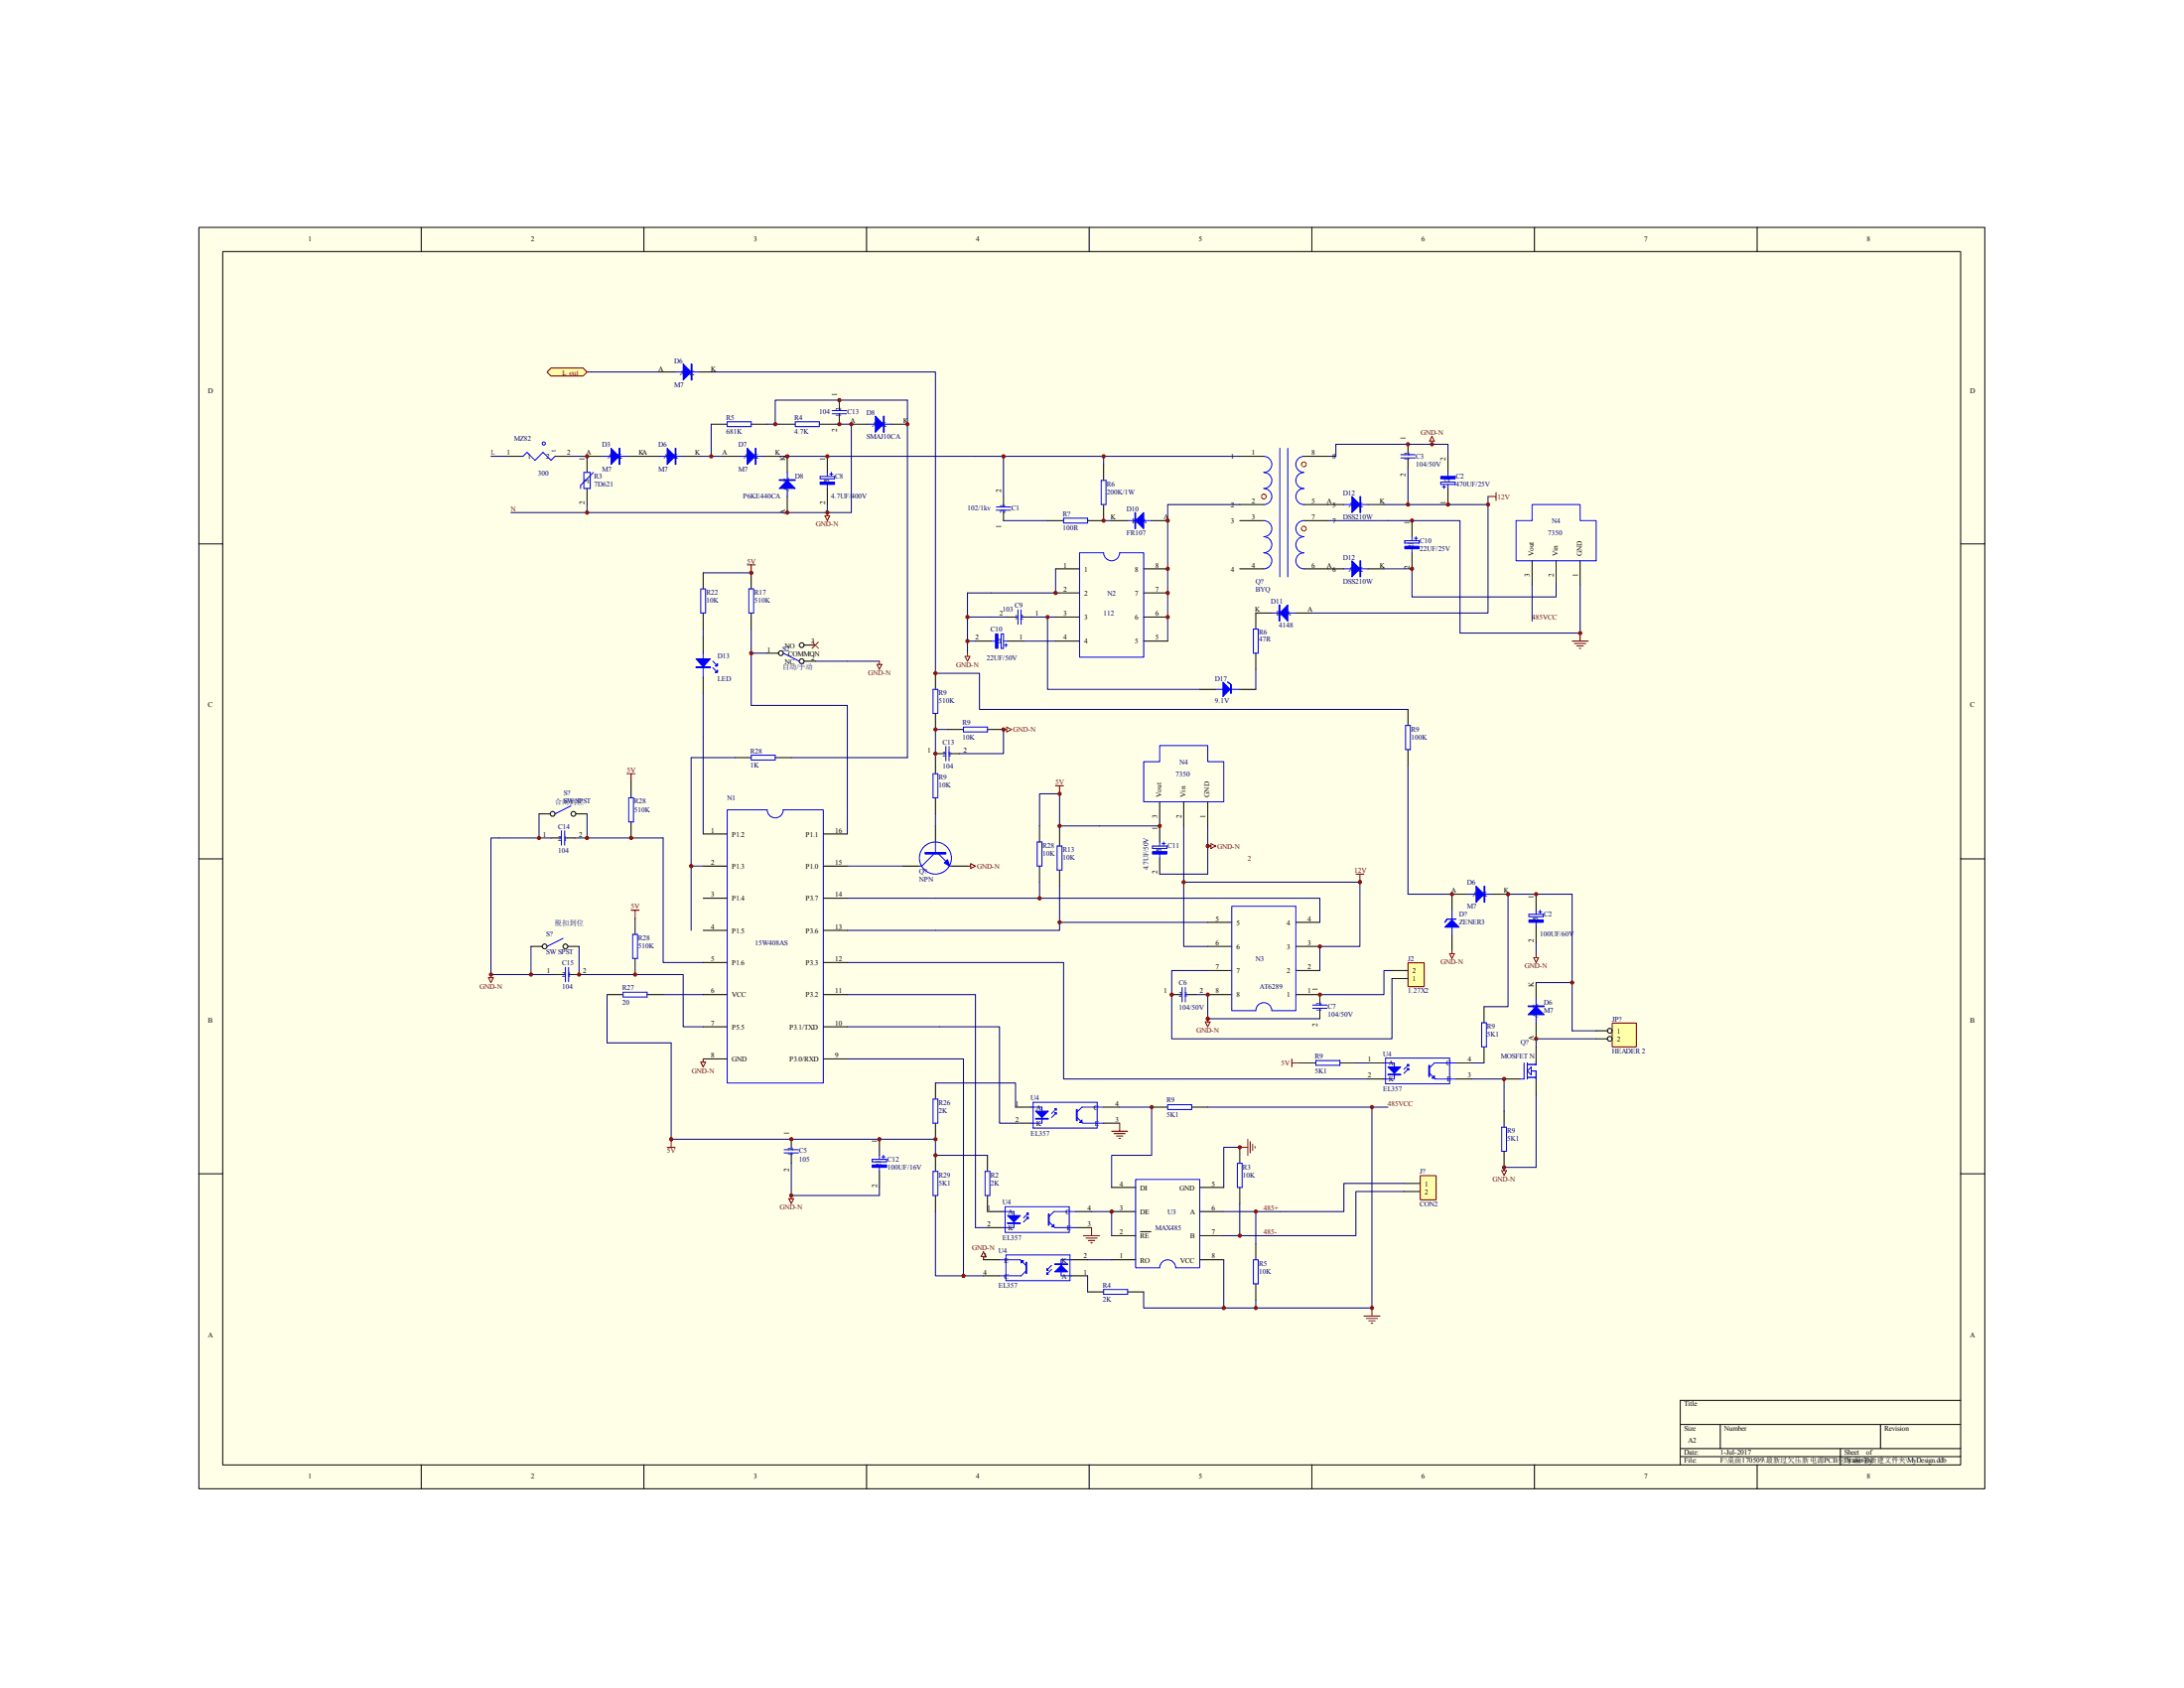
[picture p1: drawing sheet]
<svg xmlns="http://www.w3.org/2000/svg" width="279mm" height="216mm" viewBox="0 0 279 216" stroke-linecap="round" stroke-linejoin="round" font-family="sans-serif">
<path d="M25.4 29.1h228.5v161.3h-228.5z" fill="#ffffe8"/>
<g fill="none" stroke="#000" stroke-width=".13">
<path d="M25.4 29.1h228.5v161.3h-228.5zM28.5 32.2h222.3v155.2h-222.3zM53.9 29.1v3.1M82.4 29.1v3.1M110.9 29.1v3.1M139.3 29.1v3.1M167.8 29.1v3.1M196.3 29.1v3.1M224.8 29.1v3.1M25.4 69.6h3.1M250.8 69.6h3.1M25.4 109.8h3.1"/>
<path d="M90 106.7h3M90 110.8h3M90 114.9h3M90 119h3M105.3 106.7h3.1M105.3 110.8h3.1M105.3 114.9h3.1M105.3 119h3.1M250.8 109.8h3.1M90 123.1h3M90 127.2h3M90 131.3h3"/>
<path d="M90 135.4h3M105.3 123.1h3.1M105.3 127.2h3.1M105.3 131.3h3.1M105.3 135.4h3.1M25.4 150.1h3.1M250.8 150.1h3.1M250.8 179.1h-35.8v8.2M53.9 187.3v3.1M82.4 187.3v3.1M110.9 187.3v3.1M139.3 187.3v3.1"/>
<path d="M167.8 187.3v3.1M196.3 187.3v3.1M215 182.2h35.8M215 185.3h35.8M215 186.3h35.8M220.1 182.2v3.1M224.8 187.3v3.1M235.4 185.3v2M240.6 182.2v3.1"/>
</g>
<path d="M93 103.6h5.2a1.02 1.02 0 0 0 1 1 1.02 1.02 0 0 0 1-1h5.1v34.9h-12.3z" fill="none" stroke="#00f" stroke-width=".13"/>
<path d="M180.2 123.2h2v3h-2z" fill="#ffffb0"/>
<g fill="none" stroke="#800000" stroke-width=".13">
<path d="M183.2 55.8l.3 .6h-.6zM183.2 56.4v.4M95.6 72.2h1M96.1 72.2v1.1M105.5 66h.6l-.3 .6zM105.8 65.6v.4M190.4 63.5h1M191.4 63v1M112.2 85h.6l-.3 .6zM112.5 84.6v.4M123.5 84h.6l-.3 .6zM123.8 83.5v.5"/>
<path d="M135 100.5h1.1M135.6 100.5v1M154.5 108.2h.4M154.9 107.9l.6 .3-.6 .3zM173.5 111.8h1M174 111.8v1M62.5 125.1h.6l-.3 .6zM62.8 124.6v.5M89.7 135.9h.6l-.3 .6zM90 135.4v.5M154.2 130.7h.6l-.3 .6zM154.5 130.3v.4"/>
<path d="M180.1 123.1h2.1v3.1h-2.1zM85.3 146.7h1.1M85.9 145.7v1M100.9 153.3h.6l-.3 .6zM101.2 152.9v.4M138.6 158h2.1M138.9 158.4h1.5M139.2 158.7h.9M139.5 159h.3M139.6 157v1M142.2 144.7h2.1M142.5 145h1.5"/>
<path d="M142.8 145.3h.8M143.1 145.6h.2M143.2 143.7v1M158.6 146.7h1M159.6 145.7v2.1M159.9 146v1.5M160.2 146.3v.9M160.6 146.6v.2M125.8 160.1l.3 .6h-.6zM125.8 160.7v.4"/>
</g>
<g fill="none" stroke="#000" stroke-width=".13">
<path d="M64.9 58.4h2M71 58.4h2.1M77.2 58.4h-2.1v2M80.2 58.4h4.1M87.4 58.4h2M91 54.3h2M92.5 58.4h2.1M96.1 54.3h2.1M97.6 58.4h2.1M99.7 54.3h2M100.7 58.4v2M104.8 54.3h2.1"/>
<path d="M105.8 58.4v2M107.4 51.2v1M107.4 53.2v1.1M108.9 54.3h2.1M114 54.3h2.1M141.2 59.4v2M180.1 56.8v1.1M180.1 58.9v1M185.2 58.4v2M75.1 62.5v2M90 73.3v2M90 78.4v2.1"/>
<path d="M96.1 73.3v2M96.1 78.4v2.1M100.7 63.5v2.1M105.8 62.5v2M128.4 63.5v1M128.4 65.6v1M128.9 78.9h1M130.9 78.9h1.1M134 66.6h2.1M135 72.8h3.1M135 75.8h3.1M135 78.9h3.1"/>
<path d="M141.2 64.5v2.1h-2.1M142.2 66.6h2.1M146.3 72.8h3.1M146.3 75.8h3.1M146.3 78.9h3.1M147.3 66.6h2.1M162.7 78.4h-2v2.1M165.8 78.4h2M169.9 72.8h2M169.9 64.5h2M175 72.8h2M175 64.5h2"/>
<path d="M185.2 62.5v2M90 81.5v2M90 86.6v2.1M94.1 96.9h2M98.2 83.5h1.4M99.2 96.9h2M102.9 84.6h1.4M102.9 82.5h1.4M124.8 82h2M128.9 82h2M135 82h3.1M146.3 82h3.1"/>
<path d="M153.5 88.2h2M158.6 88.2h2.1M160.7 83.5v2.1M70.5 107.2h1M72.5 107.2h1.1M133 105.6v2.1M133 110.8v2M135.6 106.2v2M135.6 111.3v2M148.4 102.6v5.1M148.4 109.7v2.1M151.4 102.6v3"/>
<path d="M154.5 118h3.1M154.5 102.6v3M165.8 118h3M71 124.6h1M73.1 124.6h1M77.7 127.2h2M82.8 127.2h2M119.7 138.5v2.1M149.9 127.2h1M151.9 127.2h1.1M154.5 124.1h3.1M154.5 127.2h3.1"/>
<path d="M154.5 121.1h3.1M165.8 124.1h3M165.8 127.2h3v1M165.8 121.1h3M168.8 129.3v1M178.1 125.2h2M178.1 124.1h2M101.2 145.7v1M101.2 147.8v1M112.5 145.7v2.1M112.5 149.8v2.1M119.7 143.7v2"/>
<path d="M119.7 147.8v2M119.7 152.9v2.1M126.3 152.9v2.1h2.1M126.3 147.8v2M126.3 157h2.1M129.9 141.6h2.1M129.9 143.7h2.1M137.6 155h2M137.6 157h2M141.2 141.6h2M141.2 143.7h2M142.2 158h3.1"/>
<path d="M142.2 155h3.1M142.2 151.9h3.1M145.9 157.5h1.3M147.3 141.6h2.1M152.5 141.6h2M153.5 158h3.1M153.5 155h3.1M153.5 151.9h3.1M158.6 146.7v2.1M158.6 151.9v2M160.7 159.1v2M125.8 163.2h2.1"/>
<path d="M125.8 161.1h2.1M137.1 163.2h2M137.1 161.1h2M139.1 165.2h2.1M142.2 161.1h3.1M144.3 165.2h2M153.5 161.1h3.1M160.7 164.2v2.1"/>
<circle cx="99.9" cy="83.5" r=".31"/>
<circle cx="102.6" cy="84.6" r=".31"/>
<circle cx="102.6" cy="82.5" r=".31"/>
</g>
<g fill="none" stroke="#000080" stroke-width=".13">
<path d="M62.8 58.4h2.1M73.1 58.4h2M89.4 58.4h3.1M91 54.3v4.1M98.2 54.3h1.5M99.2 54.3v-3.1h16.9v45.7h-14.9M99.7 58.4h58.9M106.9 54.3h2v11.3h-3.1M128.4 58.4v5.1M141.2 58.4v1M169.9 58.4h1v-1.6h14.3v1.6M65.4 65.6h9.7"/>
<path d="M75.1 64.5v1.1h30.7M90 73.3h6.1M105.8 64.5v1.1M123.8 78.9h5.1M128.4 66.6h5.6M132 78.9h3M134 78.9v9.3h19.5M135 72.8v3h-11.2v7.7M141.2 66.6h1M158.6 64.5h-9.2v17.5M190.4 63.5v14.9h-22.6M90 80.5v1"/>
<path d="M90 88.7v18M94.1 96.9h-5.7v13.9h1.6M96.1 80.5v9.7M96.1 83.5h2.1M104.3 84.6h8.2M123.8 82h1M130.9 82h4.1M160.7 85.6v2.6M73.6 107.2h11.2v15.9h5.2M108.4 103.6v3.1M133 112.8v2.1h-24.6M135.6 101.5h-2.6v4.1"/>
<path d="M135.6 113.3v5.7h-27.2M135.6 118h18.9M140.7 105.6h7.7M151.4 112.8h22.6v8.3h-5.2v3M151.4 105.6v15.5h3.1M154.5 105.6v6.2h-6.1M62.8 124.6h8.2M67.9 121.1v3.5M74.1 121.1v3.5h13.3v6.7h2.6M77.7 127.2v6.2h8.2v12.3h33.8v2.1h6.6M84.8 127.2h5.2M108.4 135.4h14.9v27.8h2.5"/>
<path d="M108.4 127.2h16.4v29.8h1.5M108.4 131.3h19.5v12.4h2M119.7 138.5h10.2v3.1M153 127.2h1.5v3.1h14.3M154.5 124.1h-4.6v8.8h28.2v-7.7M178.1 124.1h-1.1v3.1h-8.2M101.2 148.8v4.1h11.3v-1M119.7 155v8.2h3.6M139.6 155h2.6v3M143.2 141.6h4.1v6.2h-5.1v4.1M154.5 141.6h21v25.7h-14.8M158.6 153.9v4.1h-2"/>
<path d="M158.6 146.7h-2v5.2M160.7 155v4.1M179.6 151.4h-7.7v3.6h-15.3M179.6 152.4h-6.1v5.6h-14.9M139.1 163.2v2M139.1 161.1h3.1M146.3 165.2v2.1h10.3M156.6 161.1v6.2M160.7 166.3v1h-4.1"/>
</g>
<g fill="none" stroke="#00f" stroke-width=".13">
<path d="M66.9 58.4l.5-.5 1 1 1.1-1 1 1 .5-.5M77.2 58.4h3M84.3 58.4h3.1M93 53.9h3.1v.7h-3.1zM94.6 58.4h3M101.7 53.9h3.1v.7h-3.1zM106.5 52.9h1.8M106.5 52.5h1.8M107.4 52.2v.3M107.4 52.9v.3M111 54.3h3M179.2 58.6h1.8"/>
<path d="M179.2 58.2h1.8M180.1 57.9v.3M180.1 58.6v.3M74.7 60.4h.8v2.1h-.8zM75.9 60.4l-1.6 1.7v.4M89.7 75.3h.6v3.1h-.6zM95.8 75.3h.6v3.1h-.6zM100.7 60.4v3.1M104.9 60.9h1.9v.3h-1.9zM105.8 60.4v.5M105.8 61.7v.8M106.1 60.6h.5"/>
<path d="M106.4 60.4v.4M127.5 64.8h1.8M127.5 65.3h1.8M128.4 64.5v.3M128.4 65.3v.3M129.9 78.9h.3M130.2 78v1.8M130.6 78.9h.3M130.6 78v1.8M136.1 66.3h3v.6h-3zM138.1 70.7h3.1a1.02 1.02 0 0 0 1 1 1.02 1.02 0 0 0 1-1h3.1v13.4h-8.2zM140.9 61.4h.6v3.1h-.6z"/>
<path d="M144.3 66.6h3M162.7 78.4h3.1M171.9 64.5h3.1M171.9 72.8h3.1M184.3 61.7h1.9v.3h-1.9zM184.5 62.3h.4M184.7 62.1v.4M185.2 60.4v.8M185.2 62v.5M90 83.5v3.1M91.2 85.4l.4 .4M91.2 84.6l.4 .4"/>
<path d="M96.1 96.6h3.1v.6h-3.1zM100.2 83.5l2.1 1.1M126.8 82h.9M128.1 81.1h.3v1.8h-.3zM128.4 82h.5M128.5 82.5h.4M128.7 82.3v.4M148.4 95.4h6.1v2h2.1v5.2h-10.3v-5.2h2.1zM155.5 88.2h3.1M160.3 80.5h.7v3h-.7zM71.5 107.2h.3M71.8 106.3v1.8"/>
<path d="M72.2 107.2h.3M72.2 106.3v1.8M132.7 107.7h.6v3.1h-.6zM135.2 108.2h.7v3.1h-.7zM147.4 108.2h1.9v.3h-1.9zM148.4 107.7v.5M148.4 108.9v.8M148.7 107.9h.4M148.9 107.7v.4M157.6 115.9h8.2v13.4h-3.1a1.02 1.02 0 0 0-1-1.1 1.02 1.02 0 0 0-1 1.1h-3.1zM72 124.6h.3M72.3 123.7v1.9"/>
<path d="M72.7 124.6h.4M72.7 123.7v1.9M79.7 126.9h3.1v.6h-3.1zM150.9 127.2h.3M151.2 126.3v1.8M151.6 127.2h.3M151.6 126.3v1.8M167.9 129h1.9M167.9 128.6h1.9M168.8 128.2v.4M168.8 129v.3M100.3 147.5h1.9"/>
<path d="M100.3 147.1h1.9M101.2 146.7v.4M101.2 147.5v.3M111.6 148.3h1.8v.3h-1.8zM112.5 147.8v.5M112.5 149v.8M112.8 148h.4M113 147.8v.4M119.4 140.6h.6v3.1h-.6zM119.4 149.8h.6v3.1h-.6zM126 149.8h.6v3.1h-.6zM128.4 155h1.3v2h-1.3"/>
<path d="M128.6 154.3h8.2v3.3h-8.2zM131.6 155.7l-.7 .6M131.6 155.2l-.7 .6M132 141.6h1.3v2.1h-1.3M132.2 141h8.2v3.3h-8.2zM134.2 156.3l.7 .7h2.7M135.1 142.3l-.6 .6M135.1 141.8l-.6 .6M137.6 155h-2.8l-.6 .6M137.8 142.9l.7 .8h2.7M141.2 141.6h-2.8l-.6 .6M145.3 150.9h8.2v11.3h-3.1a1.02 1.02 0 0 0-1-1.1 1.02 1.02 0 0 0-1 1.1h-3.1z"/>
<path d="M149.4 141.3h3.1v.6h-3.1zM158.3 148.8h.6v3.1h-.6zM127.9 161.1h2.6l.7 .7M128.7 160.5h8.2v3.3h-8.2zM131.2 162.6l-.6 .6h-2.7M134.5 161.8l-.6 .7M134.5 162.4l-.6 .6M137.1 161.1h-1.3v2.1h1.3M141.2 164.9h3.1v.6h-3.1zM160.3 161.1h.7v3.1h-.7z"/>
<circle cx="69.6" cy="56.7" r=".21"/>
</g>
<g fill="#00f" stroke="#00f" stroke-width=".13">
<path d="M89 84.3h1.9l-.9 1z"/>
<path d="M91.8 85.7v.3h-.3z"/>
<path d="M91.8 84.9v.3h-.3z"/>
<path d="M172.9 63.5l1.1 1-1.1 1.1z"/>
<path d="M100.7 61.4l1 1.1h-2z"/>
<path d="M78.2 57.3l1 1.1-1 1z"/>
<path d="M85.3 57.3l1.1 1.1-1.1 1z"/>
<path d="M95.6 57.3l1 1.1-1 1z"/>
<path d="M164.8 77.4v2l-1.1-1z"/>
<path d="M146.3 65.6v2l-1-1z"/>
<path d="M135.8 161.8l.8 .9h-1.7z"/>
<path d="M133.9 162.8l.2 .2h-.2z"/>
<path d="M133.9 162.3l.2 .2h-.2z"/>
<path d="M130.6 161.2h.3l-.3 .3z"/>
<path d="M112 53.2l1 1.1-1 1z"/>
<path d="M156.5 87.2l.9 1-.9 .9z"/>
<path d="M128.9 155.5h1.6l-.8 .8z"/>
<path d="M131.3 155.2h.3v.2z"/>
<path d="M131.3 155.7h.3v.2z"/>
<path d="M134.8 156.6v.3h-.3z"/>
<path d="M132.5 142.1h1.6l-.8 .8z"/>
<path d="M134.9 141.8h.2v.2z"/>
<path d="M134.9 142.3h.2v.2z"/>
<path d="M138.4 143.2v.4h-.3z"/>
<path d="M172.9 71.7l1.1 1.1-1.1 1z"/>
<path d="M104.9 61.7h1.9v.3h-1.9z" fill-rule="evenodd"/>
<path d="M127.4 81.1h.3v1.8h-.3z" fill-rule="evenodd"/>
<path d="M184.3 60.9h1.9v.3h-1.9z" fill-rule="evenodd"/>
<path d="M89 85.3h1.9v.1h-1.9z" fill-rule="evenodd"/>
<path d="M174 63.5h.1v2.1h-.1z" fill-rule="evenodd"/>
<path d="M99.7 61.3h2v.1h-2z" fill-rule="evenodd"/>
<path d="M79.2 57.3h.1v2.1h-.1z" fill-rule="evenodd"/>
<path d="M86.4 57.3h.1v2.1h-.1z" fill-rule="evenodd"/>
<path d="M147.4 108.9h1.9v.3h-1.9z" fill-rule="evenodd"/>
<path d="M96.6 57.3h.1v2.1h-.1z" fill-rule="evenodd"/>
<path d="M163.6 77.4h.1v2h-.1z" fill-rule="evenodd"/>
<path d="M145.2 65.6h.1v2h-.1z" fill-rule="evenodd"/>
<path d="M111.6 149h1.8v.3h-1.8z" fill-rule="evenodd"/>
<path d="M134.9 161.6h1.7v.1h-1.7z" fill-rule="evenodd"/>
<path d="M131.2 161.4h.1v1.5h-.1z" fill-rule="evenodd"/>
<path d="M113 53.2h.1v2.1h-.1z" fill-rule="evenodd"/>
<path d="M157.1 87.2l.4 .4v1.1v-1.1z" fill-rule="evenodd"/>
<path d="M128.9 156.4h1.6v.1h-1.6z" fill-rule="evenodd"/>
<path d="M134.1 155.3h.1v1.4h-.1z" fill-rule="evenodd"/>
<path d="M132.5 143h1.6v.1h-1.6z" fill-rule="evenodd"/>
<path d="M137.7 141.9h.1v1.5h-.1z" fill-rule="evenodd"/>
<path d="M174 71.7h.1v2.1h-.1z" fill-rule="evenodd"/>
</g>
<path d="M103.9 82.1l.8 .8M104.7 82.1l-.8 .8" fill="none" stroke="#f00" stroke-width=".13"/>
<path d="M181.7 150.4h2v3.1h-2z" fill="#ffffb0"/>
<path d="M201.1 82h2.1M201.4 82.3h1.5M201.7 82.6h.9M202 82.9h.3M202.1 81v1M165.3 135.4v1.1M165.3 136h1M181.7 150.4h2v3.1h-2z" fill="none" stroke="#800000" stroke-width=".13"/>
<g fill="none" stroke="#000" stroke-width=".13">
<path d="M166.3 136h2M171.4 136h2.1M175 136h2M175 138h2M186.3 136h2M186.3 138h2M189.9 128.8v2M189.9 133.9v2.1M192.4 138h2.1M196.5 133.9v2.1M196.5 138v2.1M179.6 151.4h2.1"/>
<path d="M179.6 152.4h2.1"/>
</g>
<path d="M169.9 66.6h7.7M177 72.8h3.6M192.9 114.4h8.2v17.4M108.4 123.1h27.7v14.9h38.9M173.5 136h1.5M188.3 136h1.6M175.5 141.6h2.1" fill="none" stroke="#000080" stroke-width=".13"/>
<g fill="none" stroke="#00f" stroke-width=".13">
<path d="M168.3 135.6h3.1v.7h-3.1zM177 136h1.4v2h-1.4M177.3 135.3h8.1v3.3h-8.1zM180.2 136.7l-.6 .6M180.2 136.2l-.6 .6M182.9 137.3l.7 .7h2.7M186.3 136h-2.8l-.6 .6M189.5 130.8h.7v3.1h-.7zM195 136v2h-.5M195.4 136v2M195.4 137.8h1.1M195.9 137h.6v1"/>
<path d="M195.9 136.5v1l-.5-.5zM196.5 136v.2h-1.1"/>
</g>
<g fill="#00f" stroke="#00f" stroke-width=".13">
<path d="M177.6 136.5h1.6l-.8 .8z"/>
<path d="M180 136.2h.2v.2z"/>
<path d="M180 136.7h.2v.2z"/>
<path d="M183.5 137.6v.3h-.3z"/>
<path d="M177.6 137.4h1.6v.1h-1.6z" fill-rule="evenodd"/>
<path d="M182.8 136.3h.1v1.4h-.1z" fill-rule="evenodd"/>
</g>
<path d="M206.3 130.9h3v3h-3z" fill="#ffffb0"/>
<path d="M128.4 93.3h.4M128.8 93l.6 .3-.6 .3zM123.8 110.8h.4M124.2 110.5l.6 .3-.6 .3zM206.2 130.9h3.1v3h-3.1z" fill="none" stroke="#800000" stroke-width=".13"/>
<g fill="none" stroke="#000" stroke-width=".13">
<path d="M84.3 47.6h2.1M89.4 47.6h2.1M158.6 58.4h3.1M166.8 58.4h3.1M158.6 64.5h3.1M158.6 66.6h3.1M158.6 72.8h3.1M166.8 64.5h3.1M166.8 66.6h3.1M166.8 72.8h3.1M119.7 86.1v2.1M119.7 91.3v2"/>
<path d="M119.7 96.9v2.1M119.7 96.4h1M121.2 93.3h2.1M121.7 96.4h1M126.3 93.3h2.1M115.6 110.8h2M119.7 102v2.1M119.7 105.6v2.1M121.7 110.8h2.1M204.2 131.8h1.4M204.2 132.9h1.4"/>
<circle cx="205.9" cy="132.9" r=".31"/>
<circle cx="205.9" cy="131.8" r=".31"/>
</g>
<g fill="none" stroke="#00f" stroke-width=".13">
<path d="M86.4 47.6h3M161.7 58.4a1.03 1.03 0 0 1 1 1 1.03 1.03 0 0 1-1 1 1.03 1.03 0 0 1 1 1.1 1.03 1.03 0 0 1-1 1 1.03 1.03 0 0 1 1 1 1.03 1.03 0 0 1-1 1M163.7 57.3v16.5M164.8 57.3v16.5M166.8 58.4a1.03 1.03 0 0 0-1 1 1.03 1.03 0 0 0 1 1 1.03 1.03 0 0 0-1 1.1 1.03 1.03 0 0 0 1 1 1.03 1.03 0 0 0-1 1 1.03 1.03 0 0 0 1 1M161.7 66.6a1.03 1.03 0 0 1 1 1 1.03 1.03 0 0 1-1 1 1.03 1.03 0 0 1 1 1.1 1.03 1.03 0 0 1-1 1 1.03 1.03 0 0 1 1 1 1.03 1.03 0 0 1-1 1.1M166.8 66.6a1.03 1.03 0 0 0-1 1 1.03 1.03 0 0 0 1 1 1.03 1.03 0 0 0-1 1.1 1.03 1.03 0 0 0 1 1 1.03 1.03 0 0 0-1 1 1.03 1.03 0 0 0 1 1.1M119.4 99h.6v3h-.6zM119.4 88.2h.6v3.1h-.6zM120.7 96.4h.3M121 95.5v1.8M121.4 96.4h.3"/>
<path d="M121.4 95.5v1.8M123.3 93h3v.6h-3zM119.5 109.2l-1.6 1.6h-.3M119.7 107.7v1.5M120.1 109.2l.9 1M121.5 110.8h.2"/>
<circle cx="119.7" cy="109.7" r="2.05"/>
</g>
<g fill="#00f" stroke="#00f" stroke-width=".13">
<path d="M121.2 110l.3 .8-.7-.4z"/>
<path d="M87.4 46.6l1 1-1 1z"/>
<path d="M118.3 109h2.7v.2h-2.7z" fill-rule="evenodd"/>
<path d="M88.4 46.6h.1v2h-.1z" fill-rule="evenodd"/>
</g>
<path d="M75.1 47.6h9.2M91.5 47.6h28.2v38.5M180.1 59.9v4.6M177 64.5h13.4M121.2 93.3h-1.5v3.6M128.4 93.3v3.1h-5.7M108.4 110.8h7.2M119.7 104.1v1.5" fill="none" stroke="#000080" stroke-width=".13"/>
<g fill="none" stroke="#f00" stroke-width=".13">
<circle cx="166.8" cy="59.4" r=".31"/>
<circle cx="161.7" cy="63.5" r=".31"/>
<circle cx="166.8" cy="67.6" r=".31"/>
</g>
<path d="M70.5 47.1h4.1l.5 .5-.5 .5h-4.1l-.5-.5z" fill-rule="evenodd" fill="#ffff80" stroke="#800000" stroke-width=".13"/>
<g fill="none" stroke="#800000" stroke-width=".13">
<path d="M80.2 99h1.1M80.7 99v1M80.7 116.4h1.1M81.3 116.4v1.1M185.4 122h.7l-.3 .6zM185.8 121.6v.4M196.2 122.5h.6l-.3 .6zM196.5 122.1v.4M192.1 149.7h.6l-.3 .6zM192.4 149.3v.4M174.5 168.3h2M174.8 168.6h1.4"/>
<path d="M175.1 168.9h.8M175.4 169.2h.2M175.5 167.3v1"/>
</g>
<g fill="none" stroke="#000080" stroke-width=".13">
<path d="M177.6 66.6h9.2v14.4h15.3v-6.2M180.6 72.8v3.6h18.5v-1.6M196 74.8v4.6M96.1 90.2h12.3v13.4M119.7 86.1h5.6v4.6h54.8M180.1 97.9v16.5h5.7M69 104.1v3.1M70.5 107.2h-7.7v17.4M75.1 104.1v3.1M88.4 110.8v8.2M133 114.9h35.8v3.1M135.6 101.5v4.7"/>
<path d="M135.6 105.6h5.1M192.9 114.4v14.4h-3M188.3 138h4.1v4.1M196.5 120.5v1.6M196.5 125.7h4.6M201.1 131.8h3.1M204.2 132.9h-7.7v1M196.5 140.1v9.2h-4.1"/>
</g>
<g fill="none" stroke="#00f" stroke-width=".13">
<path d="M179.7 69.2h1.9v.3h-1.9zM180.6 68.6v.6M180.6 69.9v.8M180.9 68.8h.5M181.1 68.6v.5M196 64.5h6.1v2.1h2.1v5.1h-10.2v-5.1h2zM179.8 92.8h.6v3.1h-.6zM73.1 103.1l-2.1 1M80.4 102h.6v3.1h-.6zM80.9 119.5h.7v3.1h-.7zM185.8 116.4v3.1M187.8 114.4h3.1"/>
<path d="M195.6 116.9h1.8v.4h-1.8zM196.5 116.4v.5M196.5 117.7v.8M196.8 116.6h.4M197 116.4v.4M72 120l-2 1.1M196.5 127.7v3.1M192.1 144.2h.6v3.1h-.6z"/>
</g>
<g fill="none" stroke="#000" stroke-width=".13">
<path d="M180.6 66.6v2M180.6 70.7v2.1M196 71.7v3.1M199.1 71.7v3.1M202.1 71.7v3.1M80.7 100v2M180.1 90.7v2.1M180.1 95.9v2M69 104.1h1.4M73.7 104.1h1.4M80.7 105.1v2.1M81.3 117.5v2"/>
<path d="M185.8 119.5v2.1M187.8 114.4h-2v2M190.9 114.4h2M196.5 114.4v2M196.5 118.5v2M67.9 121.1h1.5M72.6 121.1h1.5M81.3 122.6v2M196.5 125.7v2M196.5 130.8v2.1M192.4 142.1v2.1M192.4 147.3v2"/>
<circle cx="70.7" cy="104.1" r=".31"/>
<circle cx="73.4" cy="104.1" r=".31"/>
<circle cx="69.7" cy="121.1" r=".31"/>
<circle cx="72.3" cy="121.1" r=".31"/>
</g>
<g fill="#00f" stroke="#00f" stroke-width=".13">
<path d="M188.8 113.3l1.1 1.1-1.1 1z"/>
<path d="M196.5 128.8l1 1h-2z"/>
<path d="M185.8 117.7l.9 .9h-1.9z"/>
<path d="M179.7 69.9h1.9v.3h-1.9z" fill-rule="evenodd"/>
<path d="M195.6 117.7h1.8v.3h-1.8z" fill-rule="evenodd"/>
<path d="M189.9 113.3h.1v2.1h-.1z" fill-rule="evenodd"/>
<path d="M195.5 128.7h2v.1h-2z" fill-rule="evenodd"/>
<path d="M185.1 117.6h1.2h-1.2l-.3 .4z" fill-rule="evenodd"/>
</g>
<g fill="#800000" stroke="#800000" stroke-width=".13">
<circle cx="119.7" cy="145.7" r=".2"/>
<circle cx="85.9" cy="145.7" r=".21"/>
<circle cx="101.2" cy="145.7" r=".21"/>
<circle cx="74.1" cy="124.6" r=".21"/>
<circle cx="174" cy="112.8" r=".21"/>
<circle cx="151.4" cy="112.8" r=".21"/>
<circle cx="105.8" cy="58.4" r=".21"/>
<circle cx="75.1" cy="58.4" r=".21"/>
<circle cx="135" cy="75.8" r=".21"/>
<circle cx="149.4" cy="78.9" r=".21"/>
<circle cx="149.4" cy="75.8" r=".21"/>
<circle cx="149.4" cy="72.8" r=".21"/>
<circle cx="185.2" cy="64.5" r=".21"/>
<circle cx="96.1" cy="73.3" r=".21"/>
<circle cx="96.1" cy="83.5" r=".21"/>
<circle cx="100.7" cy="65.6" r=".21"/>
<circle cx="100.7" cy="58.4" r=".2"/>
<circle cx="147.3" cy="141.6" r=".21"/>
<circle cx="148.4" cy="105.6" r=".21"/>
<circle cx="123.8" cy="82" r=".21"/>
<circle cx="149.4" cy="66.6" r=".21"/>
<circle cx="141.2" cy="66.6" r=".2"/>
<circle cx="141.2" cy="58.4" r=".2"/>
<circle cx="128.4" cy="58.4" r=".21"/>
<circle cx="105.8" cy="65.6" r=".21"/>
<circle cx="168.9" cy="127.2" r=".21"/>
<circle cx="168.8" cy="121.1" r=".21"/>
<circle cx="154.5" cy="127.2" r=".21"/>
<circle cx="62.8" cy="124.6" r=".21"/>
<circle cx="180.1" cy="56.8" r=".2"/>
<circle cx="149.9" cy="127.2" r=".21"/>
<circle cx="154.5" cy="130.3" r=".21"/>
<circle cx="119.7" cy="147.8" r=".21"/>
<circle cx="101.2" cy="152.9" r=".21"/>
<circle cx="67.9" cy="124.6" r=".21"/>
<circle cx="154.5" cy="108.2" r=".21"/>
<circle cx="112.5" cy="145.7" r=".21"/>
<circle cx="75.1" cy="65.6" r=".21"/>
<circle cx="91" cy="58.4" r=".21"/>
<circle cx="108.9" cy="54.3" r=".2"/>
<circle cx="99.2" cy="54.3" r=".21"/>
<circle cx="116.1" cy="54.3" r=".21"/>
<circle cx="123.8" cy="78.9" r=".21"/>
<circle cx="135.6" cy="101.5" r=".21"/>
<circle cx="135.6" cy="118" r=".21"/>
<circle cx="107.4" cy="51.2" r=".21"/>
<circle cx="107.4" cy="54.3" r=".21"/>
<circle cx="134" cy="78.9" r=".21"/>
<circle cx="133" cy="114.9" r=".21"/>
<circle cx="88.4" cy="110.8" r=".21"/>
<circle cx="142.2" cy="155" r=".21"/>
<circle cx="158.6" cy="146.7" r=".2"/>
<circle cx="160.7" cy="167.3" r=".21"/>
<circle cx="156.6" cy="167.3" r=".21"/>
<circle cx="160.7" cy="155" r=".21"/>
<circle cx="158.6" cy="158" r=".21"/>
<circle cx="123.3" cy="163.2" r=".21"/>
<circle cx="175.5" cy="141.6" r=".21"/>
<circle cx="175.5" cy="167.3" r=".21"/>
<circle cx="183.2" cy="56.8" r=".21"/>
<circle cx="180.6" cy="72.8" r=".21"/>
<circle cx="202.1" cy="81" r=".21"/>
<circle cx="192.9" cy="114.4" r=".21"/>
<circle cx="192.4" cy="138" r=".21"/>
<circle cx="190.4" cy="64.5" r=".21"/>
<circle cx="180.1" cy="64.5" r=".2"/>
<circle cx="128.4" cy="93.3" r=".21"/>
<circle cx="119.7" cy="86.1" r=".2"/>
<circle cx="119.7" cy="93.3" r=".2"/>
<circle cx="119.7" cy="96.4" r=".2"/>
<circle cx="192.4" cy="149.3" r=".21"/>
<circle cx="180.6" cy="66.6" r=".21"/>
<circle cx="196.5" cy="114.4" r=".21"/>
<circle cx="185.8" cy="114.4" r=".21"/>
<circle cx="196.5" cy="132.9" r=".21"/>
<circle cx="201.1" cy="125.7" r=".21"/>
<circle cx="135.6" cy="105.6" r=".21"/>
<circle cx="69" cy="107.2" r=".21"/>
<circle cx="75.1" cy="107.2" r=".21"/>
<circle cx="80.7" cy="107.2" r=".21"/>
<circle cx="81.2" cy="124.6" r=".21"/>
</g>
<g font-size=".9">
<text x="39.5" y="30.9">1</text>
<text x="67.9" y="30.9">2</text>
<text x="96.4" y="30.9">3</text>
<text x="124.9" y="30.9">4</text>
<text x="153.4" y="30.9">5</text>
<text x="181.9" y="30.9">6</text>
<text x="210.3" y="30.9">7</text>
<text x="238.8" y="30.9">8</text>
<text x="84.2" y="47.4">A</text>
<text x="87" y="47.9">A</text>
<text x="88.2" y="47.9">K</text>
<text x="91" y="47.4">K</text>
<text x="26.6" y="50.2">D</text>
<text x="107.1" y="50.7" transform="rotate(-90 107.1 50.7)">1</text>
<text x="107.6" y="53.4" transform="rotate(-90 107.6 53.4)">1</text>
<text x="107.6" y="52.6" transform="rotate(-90 107.6 52.6)">2</text>
<text x="252" y="50.2">D</text>
<text x="64.9" y="58.2">1</text>
<text x="67.5" y="58.7">1</text>
<text x="69.9" y="58.7">2</text>
<text x="72.6" y="58.2">2</text>
<text x="74.8" y="58.9" transform="rotate(-90 74.8 58.9)">1</text>
<text x="75" y="58.2">A</text>
<text x="77.8" y="58.7">A</text>
<text x="79" y="58.7">K</text>
<text x="81.7" y="58.2">KA</text>
<text x="84.9" y="58.7">A</text>
<text x="86.1" y="58.7">K</text>
<text x="88.9" y="58.2">K</text>
<text x="92.4" y="58.2">A</text>
<text x="95.2" y="58.7">A</text>
<text x="96.4" y="58.7">K</text>
<text x="99.2" y="58.2">K</text>
<text x="100.5" y="58.9" transform="rotate(-90 100.5 58.9)">K</text>
<text x="105.6" y="58.9" transform="rotate(-90 105.6 58.9)">1</text>
<text x="107.1" y="55.3" transform="rotate(-90 107.1 55.3)">2</text>
<text x="108.8" y="54.1">A</text>
<text x="111.6" y="54.6">A</text>
<text x="112.8" y="54.6">K</text>
<text x="115.6" y="54.1">K</text>
<text x="157.5" y="58.7">1</text>
<text x="160.1" y="58.2">1</text>
<text x="167.8" y="58.2">8</text>
<text x="170.5" y="58.7">8</text>
<text x="179.8" y="56.3" transform="rotate(-90 179.8 56.3)">1</text>
<text x="180.3" y="59" transform="rotate(-90 180.3 59)">1</text>
<text x="180.3" y="58.3" transform="rotate(-90 180.3 58.3)">2</text>
<text x="184.9" y="58.9" transform="rotate(-90 184.9 58.9)">2</text>
<text x="74.8" y="64.5" transform="rotate(-90 74.8 64.5)">2</text>
<text x="75.3" y="61.9" transform="rotate(-90 75.3 61.9)">21</text>
<text x="100.5" y="65.8" transform="rotate(-90 100.5 65.8)">A</text>
<text x="101" y="62.9" transform="rotate(-90 101 62.9)">A</text>
<text x="101" y="61.8" transform="rotate(-90 101 61.8)">K</text>
<text x="105.6" y="64.5" transform="rotate(-90 105.6 64.5)">2</text>
<text x="106.1" y="61.9" transform="rotate(-90 106.1 61.9)">21</text>
<text x="128.1" y="63" transform="rotate(-90 128.1 63)">2</text>
<text x="128.6" y="65.7" transform="rotate(-90 128.6 65.7)">2</text>
<text x="128.6" y="65" transform="rotate(-90 128.6 65)">1</text>
<text x="157.5" y="64.9">2</text>
<text x="160.1" y="64.4">2</text>
<text x="167.8" y="64.4">5</text>
<text x="169.7" y="64.4">A</text>
<text x="170.5" y="64.9">5</text>
<text x="172.5" y="64.9">A</text>
<text x="173.8" y="64.9">K</text>
<text x="176.5" y="64.4">K</text>
<text x="179.8" y="60.9" transform="rotate(-90 179.8 60.9)">2</text>
<text x="184.9" y="64.5" transform="rotate(-90 184.9 64.5)">1</text>
<text x="185.5" y="61.9" transform="rotate(-90 185.5 61.9)">12</text>
<text x="128.1" y="67.6" transform="rotate(-90 128.1 67.6)">1</text>
<text x="142.1" y="66.4">K</text>
<text x="144.9" y="66.9">K</text>
<text x="146.1" y="66.9">A</text>
<text x="148.9" y="66.4">A</text>
<text x="157.5" y="66.9">3</text>
<text x="160.1" y="66.4">3</text>
<text x="167.8" y="66.4">7</text>
<text x="170.5" y="66.9">7</text>
<text x="180.3" y="67.1" transform="rotate(-90 180.3 67.1)">1</text>
<text x="180.8" y="70.1" transform="rotate(-90 180.8 70.1)">21</text>
<text x="196.2" y="71.1" transform="rotate(-90 196.2 71.1)">Vout</text>
<text x="199.3" y="71.1" transform="rotate(-90 199.3 71.1)">Vin</text>
<text x="202.4" y="71.1" transform="rotate(-90 202.4 71.1)">GND</text>
<text x="136.1" y="72.6">1</text>
<text x="136.1" y="75.7">2</text>
<text x="138.7" y="73.1">1</text>
<text x="138.7" y="76.2">2</text>
<text x="145.2" y="76.2">7</text>
<text x="145.2" y="73.1">8</text>
<text x="147.8" y="75.7">7</text>
<text x="147.8" y="72.6">8</text>
<text x="157.5" y="73.1">4</text>
<text x="160.1" y="72.6">4</text>
<text x="167.8" y="72.6">6</text>
<text x="169.7" y="72.6">A</text>
<text x="170.5" y="73.1">6</text>
<text x="172.5" y="73.1">A</text>
<text x="173.8" y="73.1">K</text>
<text x="176.5" y="72.6">K</text>
<text x="180.3" y="72.8" transform="rotate(-90 180.3 72.8)">2</text>
<text x="195.7" y="73.8" transform="rotate(-90 195.7 73.8)">3</text>
<text x="198.8" y="73.8" transform="rotate(-90 198.8 73.8)">2</text>
<text x="201.9" y="73.8" transform="rotate(-90 201.9 73.8)">1</text>
<text x="98.2" y="83.4">1</text>
<text x="100.4" y="82.9">NO</text>
<text x="100.8" y="83.9">COMMON</text>
<text x="103.8" y="82.4">3</text>
<text x="124.8" y="81.8">2</text>
<text x="127.5" y="82.4">21</text>
<text x="127.9" y="78.8">2</text>
<text x="129.8" y="79.3">1</text>
<text x="130.4" y="81.8">1</text>
<text x="130.5" y="79.3">2</text>
<text x="132.5" y="78.8">1</text>
<text x="136.1" y="78.8">3</text>
<text x="136.1" y="81.8">4</text>
<text x="138.7" y="79.3">3</text>
<text x="138.7" y="82.4">4</text>
<text x="145.2" y="82.4">5</text>
<text x="145.2" y="79.3">6</text>
<text x="147.8" y="81.8">5</text>
<text x="147.8" y="78.8">6</text>
<text x="160.6" y="78.2">K</text>
<text x="163.3" y="78.8">K</text>
<text x="164.5" y="78.8">A</text>
<text x="167.3" y="78.2">A</text>
<text x="100.4" y="84.9">NC</text>
<text x="103.8" y="84.4">2</text>
<text x="26.6" y="90.5">C</text>
<text x="252" y="90.5">C</text>
<text x="118.7" y="96.2">1</text>
<text x="120.6" y="96.7">2</text>
<text x="121.3" y="96.7">1</text>
<text x="123.3" y="96.2">2</text>
<text x="148.6" y="102" transform="rotate(-90 148.6 102)">Vout</text>
<text x="151.7" y="102" transform="rotate(-90 151.7 102)">Vin</text>
<text x="154.7" y="102" transform="rotate(-90 154.7 102)">GND</text>
<text x="69.5" y="107">1</text>
<text x="71.4" y="107.5">2</text>
<text x="72.1" y="107.5">1</text>
<text x="74.1" y="107">2</text>
<text x="91" y="106.5">1</text>
<text x="93.6" y="107">P1.2</text>
<text x="103.1" y="107">P1.1</text>
<text x="106.8" y="106.5">16</text>
<text x="148.1" y="106.2" transform="rotate(-90 148.1 106.2)">1</text>
<text x="148.1" y="104.6" transform="rotate(-90 148.1 104.6)">3</text>
<text x="151.2" y="104.6" transform="rotate(-90 151.2 104.6)">2</text>
<text x="154.2" y="104.6" transform="rotate(-90 154.2 104.6)">1</text>
<text x="91" y="110.6">2</text>
<text x="93.6" y="111.1">P1.3</text>
<text x="103.1" y="111.1">P1.0</text>
<text x="106.8" y="110.6">15</text>
<text x="148.1" y="111.8" transform="rotate(-90 148.1 111.8)">2</text>
<text x="148.6" y="109.1" transform="rotate(-90 148.6 109.1)">21</text>
<text x="91" y="114.7">3</text>
<text x="91" y="118.8">4</text>
<text x="93.6" y="115.2">P1.4</text>
<text x="93.6" y="119.4">P1.5</text>
<text x="103.1" y="119.4">P3.6</text>
<text x="103.1" y="115.2">P3.7</text>
<text x="106.8" y="118.8">13</text>
<text x="106.8" y="114.7">14</text>
<text x="155.5" y="117.8">5</text>
<text x="158.2" y="118.3">5</text>
<text x="164.6" y="118.3">4</text>
<text x="167.3" y="117.8">4</text>
<text x="185.7" y="114.2">A</text>
<text x="188.4" y="114.7">A</text>
<text x="189.6" y="114.7">K</text>
<text x="192.4" y="114.2">K</text>
<text x="196.2" y="114.9" transform="rotate(-90 196.2 114.9)">1</text>
<text x="196.8" y="117.9" transform="rotate(-90 196.8 117.9)">21</text>
<text x="70" y="124.5">1</text>
<text x="71.9" y="125">2</text>
<text x="72.6" y="125">1</text>
<text x="74.6" y="124.5">2</text>
<text x="91" y="122.9">5</text>
<text x="93.6" y="123.5">P1.6</text>
<text x="103.1" y="123.5">P3.3</text>
<text x="106.8" y="122.9">12</text>
<text x="155.5" y="120.9">6</text>
<text x="155.5" y="124">7</text>
<text x="158.2" y="121.4">6</text>
<text x="158.2" y="124.5">7</text>
<text x="164.6" y="124.5">2</text>
<text x="164.6" y="121.4">3</text>
<text x="167.3" y="124">2</text>
<text x="167.3" y="120.9">3</text>
<text x="180.7" y="125.5">1</text>
<text x="180.7" y="124.5">2</text>
<text x="196.2" y="120.5" transform="rotate(-90 196.2 120.5)">2</text>
<text x="26.6" y="130.8">B</text>
<text x="91" y="127.1">6</text>
<text x="91" y="131.2">7</text>
<text x="93.6" y="127.6">VCC</text>
<text x="93.6" y="131.7">P5.5</text>
<text x="101" y="131.7">P3.1/TXD</text>
<text x="103.1" y="127.6">P3.2</text>
<text x="106.8" y="131.2">10</text>
<text x="106.8" y="127.1">11</text>
<text x="148.9" y="127.1">1</text>
<text x="150.8" y="127.6">2</text>
<text x="151.5" y="127.6">1</text>
<text x="153.5" y="127.1">2</text>
<text x="155.5" y="127.1">8</text>
<text x="158.2" y="127.6">8</text>
<text x="164.6" y="127.6">1</text>
<text x="167.3" y="127.1">1</text>
<text x="168.6" y="131.3" transform="rotate(-90 168.6 131.3)">2</text>
<text x="168.6" y="126.7" transform="rotate(-90 168.6 126.7)">1</text>
<text x="169.1" y="129.4" transform="rotate(-90 169.1 129.4)">1</text>
<text x="169.1" y="128.7" transform="rotate(-90 169.1 128.7)">2</text>
<text x="196.2" y="126.2" transform="rotate(-90 196.2 126.2)">K</text>
<text x="196.8" y="130.2" transform="rotate(-90 196.8 130.2)">A</text>
<text x="196.8" y="129.1" transform="rotate(-90 196.8 129.1)">K</text>
<text x="252" y="130.8">B</text>
<text x="91" y="135.3">8</text>
<text x="93.6" y="135.8">GND</text>
<text x="101" y="135.8">P3.0/RXD</text>
<text x="106.8" y="135.3">9</text>
<text x="175" y="135.8">1</text>
<text x="175" y="137.8">2</text>
<text x="177.7" y="136.3">A</text>
<text x="185" y="136.3">C</text>
<text x="187.8" y="135.8">4</text>
<text x="187.8" y="137.8">3</text>
<text x="196.2" y="133.1" transform="rotate(-90 196.2 133.1)">A</text>
<text x="206.9" y="132.2">1</text>
<text x="206.9" y="133.2">2</text>
<text x="129.9" y="141.4">1</text>
<text x="129.9" y="143.5">2</text>
<text x="132.6" y="142">A</text>
<text x="139.9" y="142">C</text>
<text x="142.7" y="141.4">4</text>
<text x="142.7" y="143.5">3</text>
<text x="177.7" y="138.4">K</text>
<text x="185.1" y="138.4">E</text>
<text x="101" y="149.8" transform="rotate(-90 101 149.8)">2</text>
<text x="101" y="145.2" transform="rotate(-90 101 145.2)">1</text>
<text x="101.5" y="147.9" transform="rotate(-90 101.5 147.9)">1</text>
<text x="101.5" y="147.2" transform="rotate(-90 101.5 147.2)">2</text>
<text x="112.2" y="146.2" transform="rotate(-90 112.2 146.2)">1</text>
<text x="112.7" y="149.2" transform="rotate(-90 112.7 149.2)">21</text>
<text x="132.6" y="144">K</text>
<text x="140.1" y="144">E</text>
<text x="112.2" y="151.9" transform="rotate(-90 112.2 151.9)">2</text>
<text x="126.3" y="154.8">1</text>
<text x="129" y="155.3">A</text>
<text x="136.3" y="155.3">C</text>
<text x="139.1" y="154.8">4</text>
<text x="143.2" y="154.8">3</text>
<text x="143.2" y="151.7">4</text>
<text x="145.9" y="155.3">DE</text>
<text x="145.9" y="152.2">DI</text>
<text x="150.9" y="152.2">GND</text>
<text x="152.3" y="155.3">A</text>
<text x="155" y="151.7">5</text>
<text x="155" y="154.8">6</text>
<text x="182.3" y="151.7">1</text>
<text x="182.3" y="152.7">2</text>
<text x="125.8" y="161">3</text>
<text x="126.3" y="156.9">2</text>
<text x="128.5" y="161.5">E</text>
<text x="129" y="157.4">K</text>
<text x="135.8" y="161.5">K</text>
<text x="136.5" y="157.4">E</text>
<text x="138.6" y="161">2</text>
<text x="139.1" y="156.9">3</text>
<text x="143.2" y="161">1</text>
<text x="143.2" y="157.9">2</text>
<text x="145.9" y="161.5">RO</text>
<text x="145.9" y="158.4">RE</text>
<text x="151" y="161.5">VCC</text>
<text x="152.3" y="158.4">B</text>
<text x="155" y="157.9">7</text>
<text x="155" y="161">8</text>
<text x="125.8" y="163">4</text>
<text x="128.5" y="163.5">C</text>
<text x="135.8" y="163.5">A</text>
<text x="138.6" y="163">1</text>
<text x="26.6" y="171">A</text>
<text x="252" y="171">A</text>
<text x="215.5" y="179.9">Title</text>
<text x="215.5" y="183">Size</text>
<text x="216" y="184.5">A2</text>
<text x="220.6" y="183">Number</text>
<text x="241.1" y="183">Revision</text>
<text x="39.5" y="189.1">1</text>
<text x="67.9" y="189.1">2</text>
<text x="96.4" y="189.1">3</text>
<text x="124.9" y="189.1">4</text>
<text x="153.4" y="189.1">5</text>
<text x="181.9" y="189.1">6</text>
<text x="210.3" y="189.1">7</text>
<text x="215.5" y="186.1">Date:</text>
<text x="215.5" y="187.1">File:</text>
<text x="220.1" y="186.1">1-Jul-2017</text>
<text x="220.1" y="187.1">F:\桌面170509\最新过欠压新电源PCB位Drawn By:</text>
<text x="236" y="186.1">Sheet</text>
<text x="236" y="187.1">号\漏电\新建文件夹\MyDesign.ddb</text>
<text x="238.7" y="186.1">of</text>
<text x="238.8" y="189.1">8</text>
</g>
<g font-size=".9" fill="#800000">
<text x="71.9" y="47.9">L out</text>
<text x="62.8" y="58.2">L</text>
<text x="181.8" y="55.6">GND-N</text>
<text x="65.4" y="65.4">N</text>
<text x="191.6" y="63.9">12V</text>
<text x="104.4" y="67.4">GND-N</text>
<text x="95.6" y="72.1">5V</text>
<text x="196" y="79.3">485VCC</text>
<text x="111.1" y="86.4">GND-N</text>
<text x="122.3" y="85.4">GND-N</text>
<text x="129.6" y="93.7">GND-N</text>
<text x="80.2" y="98.8">5V</text>
<text x="135" y="100.3">5V</text>
<text x="125" y="111.1">GND-N</text>
<text x="155.7" y="108.6">GND-N</text>
<text x="159.6" y="110.1">2</text>
<text x="173.3" y="111.6">12V</text>
<text x="80.7" y="116.3">5V</text>
<text x="184.3" y="123.4">GND-N</text>
<text x="195.1" y="123.9">GND-N</text>
<text x="61.4" y="126.5">GND-N</text>
<text x="88.5" y="137.3">GND-N</text>
<text x="153.1" y="132.1">GND-N</text>
<text x="163.9" y="136.3">5V</text>
<text x="177.5" y="141.4">485VCC</text>
<text x="85.3" y="147.5">5V</text>
<text x="99.8" y="154.7">GND-N</text>
<text x="161.7" y="154.8">485+</text>
<text x="191" y="151.1">GND-N</text>
<text x="124.4" y="159.9">GND-N</text>
<text x="161.7" y="157.9">485-</text>
</g>
<g font-size=".9" fill="#000080">
<text x="86.3" y="46.4">D6</text>
<text x="86.3" y="49.5">M7</text>
<text x="92.9" y="53.7">R5</text>
<text x="101.6" y="53.7">R4</text>
<text x="104.8" y="53">104</text>
<text x="108.4" y="53">C13</text>
<text x="110.9" y="53.1">D8</text>
<text x="65.8" y="56.4">MZ82</text>
<text x="71.1" y="57.8" transform="rotate(-90 71.1 57.8)">t</text>
<text x="77" y="57.2">D3</text>
<text x="84.2" y="57.2">D6</text>
<text x="92.9" y="55.6">681K</text>
<text x="94.5" y="57.2">D7</text>
<text x="101.6" y="55.6">4.7K</text>
<text x="110.9" y="56.2">SMAJ10CA</text>
<text x="181.1" y="58.7">C3</text>
<text x="181.1" y="59.7">104/50V</text>
<text x="68.8" y="60.9">300</text>
<text x="76" y="61.2">R3</text>
<text x="76" y="62.2">7D621</text>
<text x="77" y="60.3">M7</text>
<text x="84.2" y="60.3">M7</text>
<text x="94.5" y="60.3">M7</text>
<text x="95.1" y="63.8">P6KE440CA</text>
<text x="101.7" y="61.2">D8</text>
<text x="106.3" y="63.8">4.7UF/400V</text>
<text x="106.8" y="61.2">C8</text>
<text x="123.8" y="65.3">102/1kv</text>
<text x="129.4" y="65.3">C1</text>
<text x="141.6" y="62.2">R6</text>
<text x="141.6" y="63.3">200K/1W</text>
<text x="144.1" y="65.4">D10</text>
<text x="171.8" y="63.4">D12</text>
<text x="186.3" y="61.2">C2</text>
<text x="186.3" y="62.2">470UF/25V</text>
<text x="136" y="66">R?</text>
<text x="136" y="67.9">100R</text>
<text x="144.1" y="68.5">FR107</text>
<text x="171.8" y="66.4">DSS210W</text>
<text x="171.8" y="71.6">D12</text>
<text x="181.6" y="69.4">C10</text>
<text x="181.6" y="70.5">22UF/25V</text>
<text x="198" y="68.5">7350</text>
<text x="198.5" y="66.9">N4</text>
<text x="90.4" y="76.1">R22</text>
<text x="90.4" y="77.1">10K</text>
<text x="96.5" y="76.1">R17</text>
<text x="96.5" y="77.1">510K</text>
<text x="129.8" y="77.7">C9</text>
<text x="141.7" y="76.2">N2</text>
<text x="160.6" y="74.7">Q?</text>
<text x="160.6" y="75.7">BYQ</text>
<text x="162.6" y="77.2">D11</text>
<text x="171.8" y="74.7">DSS210W</text>
<text x="100.1" y="83.3">S2</text>
<text x="126.7" y="80.8">C10</text>
<text x="128.3" y="78.2">103</text>
<text x="141.2" y="78.8">112</text>
<text x="161.1" y="81.1">R6</text>
<text x="161.1" y="82.1">47R</text>
<text x="163.6" y="80.3">4148</text>
<text x="91.8" y="84.2">D13</text>
<text x="91.8" y="87.2">LED</text>
<text x="100.1" y="85.5">自动/手动</text>
<text x="120.1" y="89">R9</text>
<text x="120.1" y="90">510K</text>
<text x="126.2" y="84.4">22UF/50V</text>
<text x="155.4" y="87.1">D17</text>
<text x="155.4" y="90">9.1V</text>
<text x="120.6" y="95.2">C13</text>
<text x="123.1" y="92.8">R9</text>
<text x="123.1" y="94.6">10K</text>
<text x="180.5" y="93.6">R9</text>
<text x="180.5" y="94.6">100K</text>
<text x="72.1" y="101.8">S?</text>
<text x="96" y="96.4">R28</text>
<text x="96" y="98.2">1K</text>
<text x="120.1" y="99.8">R9</text>
<text x="120.1" y="100.8">10K</text>
<text x="120.6" y="98.3">104</text>
<text x="150.4" y="99.3">7350</text>
<text x="150.9" y="97.8">N4</text>
<text x="71" y="102.9">合闸到位</text>
<text x="71.4" y="106">C14</text>
<text x="72.1" y="102.8">SW SPST</text>
<text x="81.1" y="102.8">R28</text>
<text x="81.1" y="103.9">510K</text>
<text x="93" y="102.4">N1</text>
<text x="71.4" y="109.1">104</text>
<text x="117.6" y="111.8">Q?</text>
<text x="117.6" y="112.8">NPN</text>
<text x="133.4" y="108.5">R28</text>
<text x="133.4" y="109.5">10K</text>
<text x="136" y="109">R13</text>
<text x="136" y="110">10K</text>
<text x="146.9" y="111.3" transform="rotate(-90 146.9 111.3)">4.7UF/50V</text>
<text x="149.4" y="108.5">C11</text>
<text x="187.7" y="113.2">D6</text>
<text x="69.9" y="119.8">S?</text>
<text x="71" y="118.3">脱扣到位</text>
<text x="186.7" y="117.2">D?</text>
<text x="186.7" y="118.2">ZENER3</text>
<text x="187.7" y="116.3">M7</text>
<text x="197" y="119.8">100UF/60V</text>
<text x="197.5" y="117.2">C2</text>
<text x="69.9" y="122">SW SPST</text>
<text x="71.9" y="123.5">C15</text>
<text x="81.7" y="120.3">R28</text>
<text x="81.7" y="121.3">510K</text>
<text x="96.6" y="120.9">15W408AS</text>
<text x="160.6" y="122.9">N3</text>
<text x="180.1" y="122.9">J2</text>
<text x="71.9" y="126.5">104</text>
<text x="79.6" y="126.7">R27</text>
<text x="79.6" y="128.5">20</text>
<text x="150.8" y="126">C6</text>
<text x="150.8" y="129.1">104/50V</text>
<text x="161.2" y="126.5">AT6289</text>
<text x="169.9" y="129">C7</text>
<text x="169.9" y="130.1">104/50V</text>
<text x="180.1" y="127.1">1.27X2</text>
<text x="190.2" y="131.6">R9</text>
<text x="197.5" y="128.5">D6</text>
<text x="197.5" y="129.6">M7</text>
<text x="206.2" y="130.7">JP?</text>
<text x="168.2" y="135.4">R9</text>
<text x="168.2" y="137.3">5K1</text>
<text x="176.9" y="135.1">U4</text>
<text x="190.2" y="132.6">5K1</text>
<text x="192" y="135.4">MOSFET N</text>
<text x="194.6" y="133.7">Q?</text>
<text x="206.2" y="134.8">HEADER 2</text>
<text x="120.1" y="141.4">R26</text>
<text x="120.1" y="142.4">2K</text>
<text x="131.9" y="140.7">U4</text>
<text x="149.3" y="141">R9</text>
<text x="149.3" y="142.9">5K1</text>
<text x="176.9" y="139.6">EL357</text>
<text x="102.2" y="147.5">C5</text>
<text x="102.2" y="148.6">105</text>
<text x="113.5" y="148.6">C12</text>
<text x="113.5" y="149.6">100UF/16V</text>
<text x="131.9" y="145.3">EL357</text>
<text x="159" y="149.6">R3</text>
<text x="192.8" y="145">R9</text>
<text x="192.8" y="146">5K1</text>
<text x="120.1" y="150.6">R29</text>
<text x="120.1" y="151.6">5K1</text>
<text x="126.7" y="150.6">R2</text>
<text x="126.7" y="151.6">2K</text>
<text x="128.3" y="154.1">U4</text>
<text x="149.4" y="155.3">U3</text>
<text x="159" y="150.6">10K</text>
<text x="181.6" y="150.2">J?</text>
<text x="181.6" y="154.3">CON2</text>
<text x="127.8" y="160.2">U4</text>
<text x="128.3" y="158.6">EL357</text>
<text x="147.8" y="157.4">MAX485</text>
<text x="161.1" y="161.9">R5</text>
<text x="127.8" y="164.8">EL357</text>
<text x="141.1" y="164.7">R4</text>
<text x="141.1" y="166.5">2K</text>
<text x="161.1" y="162.9">10K</text>
</g>
</svg>
